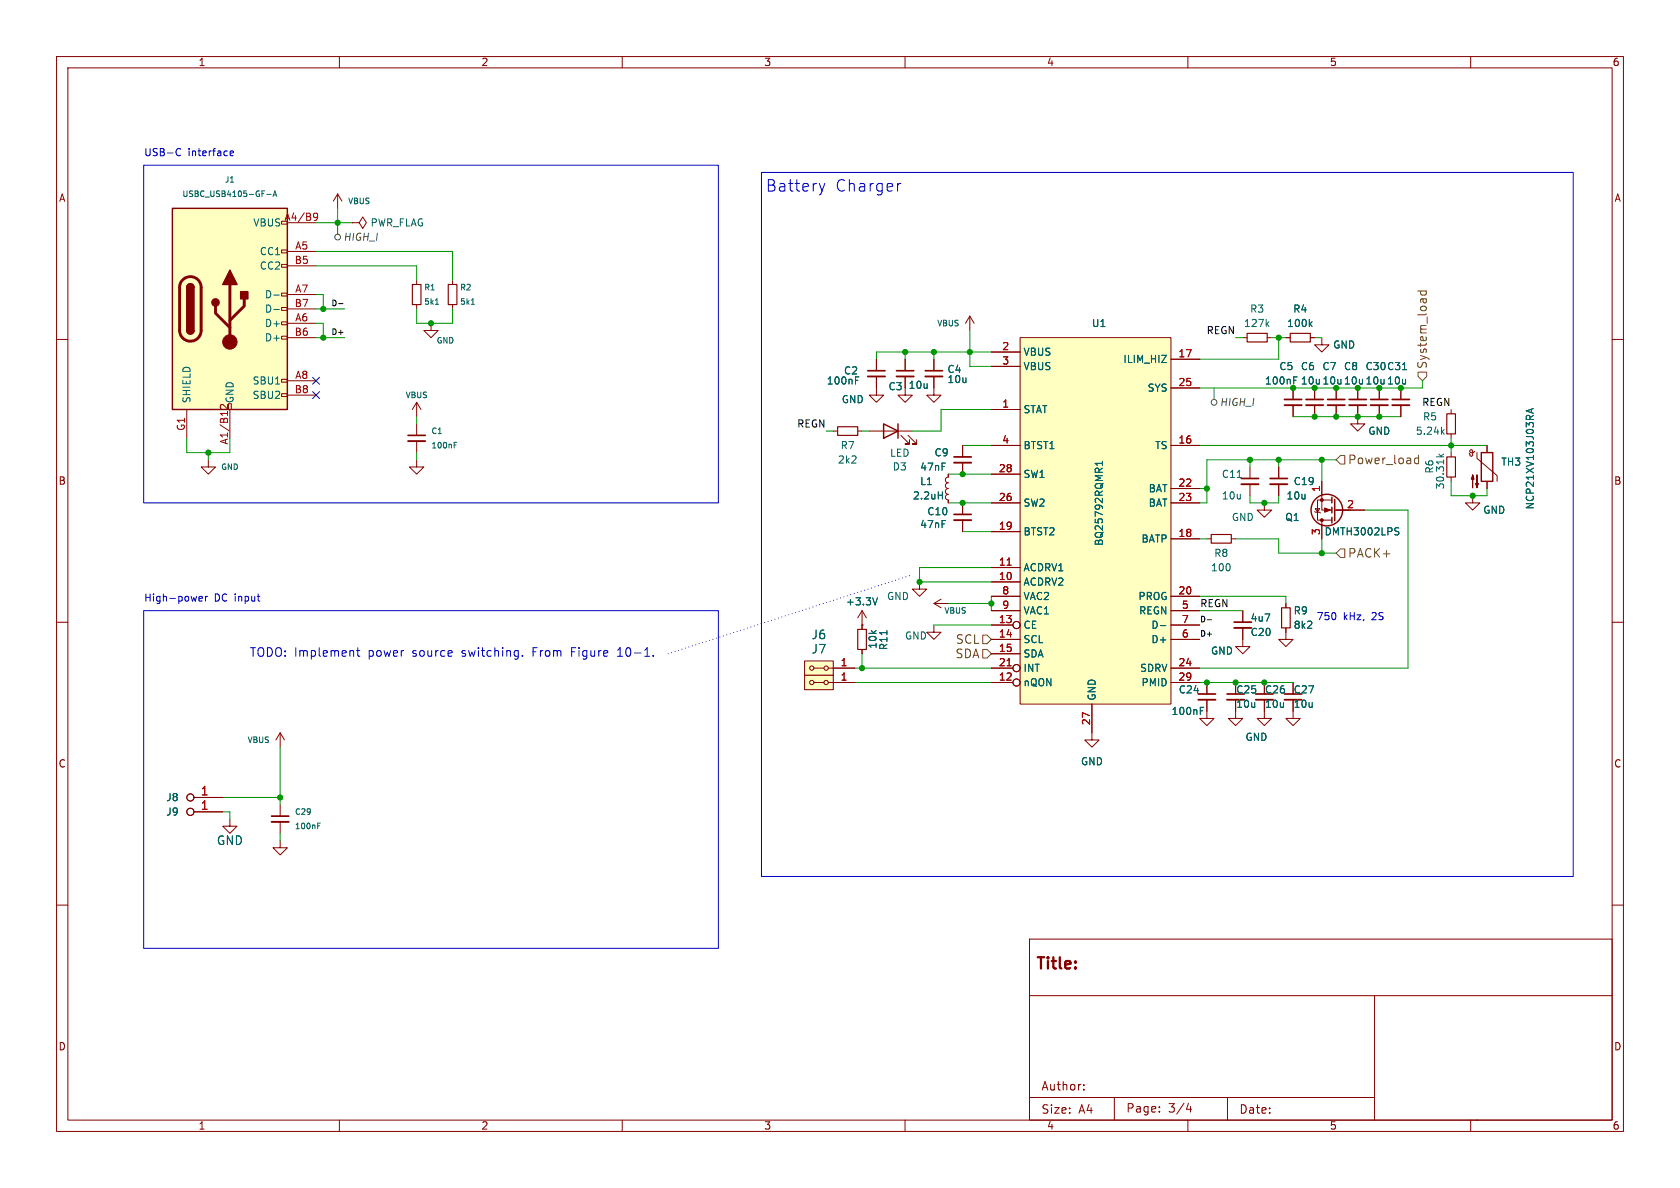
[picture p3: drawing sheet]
<svg xmlns="http://www.w3.org/2000/svg" width="297mm" height="210mm" viewBox="0 0 297 210" stroke-linecap="round" stroke-linejoin="round" font-family="sans-serif">
<g fill="none" stroke="#840000" stroke-width=".18">
<path d="M10 10h277v190h-277zM12 12h273v186h-273zM60 10v2M110 10v2M160 10v2M210 10v2M260 10v2M10 60h2M171.4 55.9l.8 1.3M171.4 55.9v2.5M171.4 55.9l-.7 1.3M285 60h2"/>
<path d="M147.3 76.2h.8M151.6 76.2h.8M153.7 76.2h7.6M154.9 66.5v3.4h1.3l-1.3 1.2-1.2-1.2h1.2M154.9 63.5v2M159.3 77l1.5 1.5h-.8h.8v-.8M160 68.6v1.3h1.3l-1.3 1.2-1.3-1.2h1.3M160.5 77l1.6 1.5h-.8h.8v-.8M165.1 63.5v2M165.1 66.5v2.1M170.2 78.7v2.1M36.8 81.3v1.3h1.3l-1.3 1.2-1.2-1.2h1.2"/>
<path d="M167.6 83.8v.5l-.3 .2-.2 .3 .2 .4 .3 .2h-.3l-.1 .3v.4l.4 .3-.3 .1-.2 .4 .2 .3 .3 .2-.3 .1-.2 .4 .2 .3 .3 .2v.5M170.2 81.8v2M170.2 88.9v2M170.2 91.9v2.1M10 110h2M162.6 102.9v1.2h1.2l-1.2 1.3-1.3-1.3h1.3M285 110h2M10 160h2M49.5 148.6v1.3h1.3l-1.3 1.2-1.2-1.2h1.2M285 160h2M182 166h103v32h-103zM182 176h103"/>
<path d="M243 176v22M60 198v2M110 198v2M160 198v2M182 194h61M191.6 192.6v.1M191.6 191.8v.1M197 194v4M205 196.5v.1M205 195.7v.1M210 198v2M210.1 195l-.4 1.1h1"/>
<path d="M210.5 195.6v1M217 194v4M260 198v2M261 198h.1"/>
</g>
<path d="M156.2 74.9l2.5 1.3-2.5 1.3zM158.7 74.9v2.6" fill="none" stroke="#840000" stroke-width=".25"/>
<path d="M153.4 66.5h3.1M163.6 66.5h3M168.7 91.9h3M168.7 81.8h3" fill="none" stroke="#840000" stroke-width=".33"/>
<path d="M153.4 65.5h3.1M163.6 65.5h3M168.7 90.9h3M168.7 80.8h3" fill="none" stroke="#840000" stroke-width=".3"/>
<path d="M148.1 75.4h3.5v1.6h-3.5z" fill="none" stroke="#840000" stroke-width=".2"/>
<path d="M151.2 67.2h.5M165.9 87.5h.7M166.6 86.9v1.3" fill="none" stroke="#006464" stroke-width=".18"/>
<path d="M30.5 36.8h20.3v35.6h-20.3z" fill="#ffffc2"/>
<g fill="none" stroke="#840000" stroke-width=".18">
<path d="M50.8 39.4h5.1M59.7 34.3l-.8 1.3M59.7 34.3v2.5M59.7 34.3l.8 1.3M62.2 39.4h1.3l.6-1 .7 1-.7 1-.6-1M62.2 39.4h.1M49.8 59.4h1v.5h-1zM49.8 56.9h1v.5h-1zM49.8 54.4h1v.5h-1zM49.8 51.8h1v.5h-1zM49.8 46.7h1v.5h-1zM49.8 44.2h1v.5h-1z"/>
<path d="M50.8 44.5h5.1M50.8 57.2h5.1M50.8 52.1h5.1M50.8 47h5.1M50.8 59.7h5.1M50.8 54.6h5.1M33 72.4v5.1M40.4 71.4h.5v1h-.5zM40.6 72.4v5.1M49.8 69.6h1v.5h-1zM49.8 67.1h1v.5h-1zM50.8 67.3h5.1"/>
<path d="M50.8 69.9h5.1M73.7 74.9v2.1M73.7 78v2M73.7 81.3v1.3h1.2l-1.2 1.2-1.3-1.2h1.3M152.4 110.5v.8M152.4 114.8v.8M49.5 129.5l.8 1.3M49.5 129.5v2.6M49.5 129.5l-.7 1.3"/>
</g>
<path d="M30.5 36.8h20.3v35.6h-20.3zM33 58.4a.64 .64 0 0 0 .7 .7 .64 .64 0 0 0 .6-.7M33 50.8a.64 .64 0 0 1 .7-.6 .64 .64 0 0 1 .6 .6" fill="none" stroke="#840000" stroke-width=".25"/>
<path d="M32.3 49.5a1.9 1.9 0 0 1 2.1-.5 1.9 1.9 0 0 1 1.2 1.8v7.6a1.91 1.91 0 0 1-1.9 1.9 1.91 1.91 0 0 1-2-1.9l.1-7.7 .1-.7zM38.1 54.1v1.3l2.5 2.5M40.6 50.3v10.2M43.2 52.8v1.3l-2.6 2.5" fill="none" stroke="#840000" stroke-width=".51"/>
<g fill="#840000" stroke="#840000" stroke-width=".25">
<path d="M33 58.4h1.3a.64 .64 0 0 1-.6 .7 .64 .64 0 0 1-.7-.7z"/>
<path d="M33 50.8h1.3v7.6h-1.3z"/>
<path d="M33.2 50.4a.64 .64 0 0 1 .7-.2 .64 .64 0 0 1 .4 .6h-1.3z"/>
<path d="M40.6 47.8l1.3 2.5h-2.5z"/>
<path d="M42.5 51.6h1.3v1.2h-1.3z"/>
<circle cx="38.1" cy="53.5" r=".63"/>
</g>
<circle cx="40.6" cy="60.5" r="1.27" fill="#840000" stroke="#840000" stroke-width=".18"/>
<path d="M55.5 37.8l.2-.1 .4 .1a.84 .84 0 0 1-.3 1.2h-.3M56.2 38.2l-.3 .3-.4-.2M40.2 71.5v.8l-.9-.8-.3 .3 .1 .4" fill="none" stroke="#a90000" stroke-width=".18"/>
<path d="M47.2 34.4h.7M48.3 34.7l.3-1 .3 1M48.4 34.5h.4M48.4 52.2h1M48.4 54.7h1M80.3 78.7h.3M80.3 78.2h.5M156.8 111.5v.7" fill="none" stroke="#006464" stroke-width=".18"/>
<path d="M72.1 78h3.1" fill="none" stroke="#840000" stroke-width=".33"/>
<path d="M72.1 77h3.1" fill="none" stroke="#840000" stroke-width=".3"/>
<path d="M151.6 111.3h1.6v3.5h-1.6z" fill="none" stroke="#840000" stroke-width=".2"/>
<path d="M142.2 116.8h5.1v2.6h-5.1z" fill="#ffffc2"/>
<g fill="none" stroke="#840000" stroke-width=".18">
<path d="M219.7 59.7h.8M224 59.7h.8M142.2 116.8h5.1v2.6h-5.1zM143.9 118.1h1.8M146.4 118.1h4.7"/>
<circle cx="143.5" cy="118.1" r=".38"/>
<circle cx="146.1" cy="118.1" r=".38"/>
</g>
<path d="M220.5 58.9h3.5v1.6h-3.5z" fill="none" stroke="#840000" stroke-width=".2"/>
<path d="M224 57.2l.3 .5M224.3 56.9l-.4 .5" fill="none" stroke="#006464" stroke-width=".18"/>
<path d="M142.2 119.4h5.1v2.5h-5.1z" fill="#ffffc2"/>
<g fill="none" stroke="#840000" stroke-width=".18">
<path d="M142.2 119.4h5.1v2.5h-5.1zM143.9 120.7h1.8M146.4 120.7h4.7"/>
<circle cx="143.5" cy="120.7" r=".38"/>
<circle cx="146.1" cy="120.7" r=".38"/>
</g>
<path d="M180.3 59.7h26.7v64.8h-26.7z" fill="#ffffc2"/>
<g fill="none" stroke="#840000" stroke-width=".18">
<path d="M73.7 49.5v.8M73.7 53.8v.8M76.2 57.2v1.2h1.3l-1.3 1.3-1.3-1.3h1.3M80 49.5v.8M80 53.8v.8M180.3 59.7h26.7v64.8h-26.7zM227.3 59.7h.8M231.6 59.7h.8M233.7 59.7v1.3h1.2l-1.2 1.2-1.3-1.2h1.3M73.7 71.1l-.8 1.3M73.7 71.1v2.6M73.7 71.1l.7 1.3"/>
<path d="M154.9 63.5v2M154.9 66.5v2.1M160 63.5v2M160 66.5v2.1M165.1 66.5v3.4h1.3l-1.3 1.2-1.3-1.2h1.3M165.1 63.5v2M170.2 78.7v2.1M175.3 72.4h5M175.3 78.7h5M175.3 62.2h5M175.3 64.8h5M207 78.7h5.1"/>
<path d="M207 63.5h5.1M207 68.6h5.1M228.6 68.6v2M228.6 71.6v2.1M232.4 68.6v2M232.4 71.6v2.1M236.2 68.6v2M236.2 71.6v2.1M240 71.6v3.3h1.3l-1.3 1.3-1.2-1.3h1.2M240 68.6v2M243.8 68.6v2M243.8 71.6v2.1"/>
<path d="M247.6 68.6v2M247.6 71.6v2.1M256.5 72.4v.8M256.5 76.7v.8M260.7 79.8l-.3 .2h-.3l-.2-.1v-.3l.2-.1 .2 .2v.7l-.1 .2h-.3l-.2-.5M262.9 78.7v1.3M167.6 83.8v.5M167.6 88.4v.5M170.2 81.8v2M170.2 88.9v2M170.2 91.9v2.1M175.3 94h5"/>
<path d="M175.3 88.9h5M175.3 83.8h5M207 95.3h5.1M207 86.4h5.1M207 88.9h5.1M213.4 95.3h.7M217.7 95.3h.7M221 82.6v2M221 85.6v2M223.5 88.9v1.3h1.3l-1.3 1.2-1.3-1.2h1.3M226.1 82.6v2M226.1 85.6v2"/>
<path d="M232.4 90.4l.1 .2h.8l.1 .1M232.5 89.9h.8l-.4 .7zM233.7 85.1v5.1h1.8M233.7 91.9v3.4M235.5 88.4h-2.6v3.5h2.6M236 90.2h5.3M256.5 80v.8M256.5 84.3v.8M260.3 87.6v1.3h1.3l-1.3 1.3-1.2-1.3h1.2M261.1 80v1l3.6 3.1v1M262.9 85.1v1.3M147.3 118.1h3.8"/>
<path d="M152.4 110.5h.1M152.4 108l-.8 1.2M152.4 108v3.3M152.4 114.8v.8M152.4 108l.8 1.2M165.1 110.5v1.3h-1.3l1.3 1.2 1.3-1.2h-1.3M165.1 106.7h2.5M165.1 106.7l1.3 .7M166.4 105.9l-1.3 .8M175.3 102.9h5M175.3 100.3h5M175.3 110.5h3.8"/>
<path d="M175.3 113h5M175.3 115.6h5M175.3 105.4h5M175.3 118.1h3.8M175.3 108h5M207 110.5h5.1M207 113h5.1M207 105.4h5.1M207 118.1h5.1M207 108h5.1M219.7 111v3.3h1.3l-1.3 1.3-1.3-1.3h1.3M219.7 108v2"/>
<path d="M227.3 111v2h1.3l-1.3 1.3-1.2-1.3h1.2M227.3 106.7v.7M147.3 120.7h3.8M175.3 120.7h3.8M193 124.5v6.3h1.3l-1.3 1.3-1.2-1.3h1.2M207 120.7h5.1M213.4 123.7v3.3h1.2l-1.2 1.3-1.3-1.3h1.3M213.4 120.7v2M218.4 125.7v1.3h1.3l-1.3 1.3-1.2-1.3h1.2M218.4 120.7v2M223.5 125.7v1.3h1.3l-1.3 1.3-1.3-1.3h1.3M223.5 120.7v2"/>
<path d="M228.6 125.7v1.3h1.3l-1.3 1.3-1.3-1.3h1.3M228.6 120.7v2M34.3 143.5h5.1M34.3 141h5.1M40.6 144.8v1.3h1.3l-1.3 1.2-1.2-1.2h1.2M49.5 142.2v2.1M49.5 145.3v2"/>
<circle cx="179.7" cy="110.5" r=".63"/>
<circle cx="179.7" cy="118.1" r=".63"/>
<circle cx="179.7" cy="120.6" r=".63"/>
<circle cx="33.7" cy="141" r=".63"/>
<circle cx="33.7" cy="143.5" r=".63"/>
</g>
<path d="M178 99.9h.8M178 117.7h.8" fill="none" stroke="#a90000" stroke-width=".18"/>
<g fill="none" stroke="#006464" stroke-width=".18">
<path d="M77 53.8h.5M83.3 53.8h.6M231.6 57.2l.4 .5M232 56.9l-.5 .5M151.2 67.2h.5M228.7 67.2h.4M228.7 66.6h.6M247.9 65.3h.8M255 76.3l.3 .5M255.3 75.9l-.5 .5M270.7 72.3v.6M271.1 72.2l-1.3 .4 1.3 .5"/>
<path d="M165.9 87.5h.7M166.6 86.9v1.3M194.9 81.6v.7M194.9 81.9h-1.3l.4 .4M218.7 84.4h.8M246.8 93.9l.4 .1 .1 .3-.2 .3h-.3M246.8 93.3h.5M254.4 80.3l.5 .5M255.2 80.3l-.5 .3M155.1 105.7l-.4 1.2M156.8 111.5v.7M205.1 110.6h1"/>
<path d="M212.2 125.6h.4M212.2 125h.6M56.2 146h.3M56.2 145.5h.4"/>
</g>
<g fill="none" stroke="#840000" stroke-width=".33">
<path d="M158.5 66.5h3M227.1 71.6h3M230.9 71.6h3M234.7 71.6h3M238.5 71.6h3.1M242.3 71.6h3.1M246.1 71.6h3.1M219.5 85.6h3M224.5 85.6h3.1M218.2 111h3M211.8 123.7h3.1M216.9 123.7h3.1"/>
<path d="M222 123.7h3M227.1 123.7h3M48 145.3h3.1"/>
</g>
<g fill="none" stroke="#840000" stroke-width=".3">
<path d="M158.5 65.5h3M227.1 70.6h3M230.9 70.6h3M234.7 70.6h3M238.5 70.6h3.1M242.3 70.6h3.1M246.1 70.6h3.1M219.5 84.6h3M224.5 84.6h3.1M218.2 110h3M211.8 122.7h3.1M216.9 122.7h3.1"/>
<path d="M222 122.7h3M227.1 122.7h3M48 144.3h3.1"/>
</g>
<path d="M72.9 50.3h1.5v3.5h-1.5zM79.2 50.3h1.6v3.5h-1.6zM228.1 58.9h3.5v1.6h-3.5zM255.8 73.2h1.5v3.5h-1.5zM214.1 94.5h3.6v1.5h-3.6zM255.8 80.8h1.5v3.5h-1.5zM226.6 107.4h1.5v3.6h-1.5z" fill="none" stroke="#840000" stroke-width=".2"/>
<g fill="none" stroke="#840000" stroke-width=".25">
<path d="M235.5 87.9v1M235.5 89.7v1M235.5 91.4v1.1M236 88.3v3.8M261.9 80h2v5.1h-2z"/>
<circle cx="234.6" cy="90.2" r="2.79"/>
</g>
<g fill="#840000" stroke="#840000" stroke-width=".18">
<path d="M234.2 89.8l1 .4-1 .4z"/>
<path d="M260.3 83.9l.3 .8h-.5l.2-.8v2.3z"/>
<path d="M261.1 83.9v2.3l-.2-.7h.5l-.3 .7z"/>
<circle cx="233.7" cy="88.4" r=".25"/>
<circle cx="233.7" cy="91.9" r=".25"/>
</g>
<g fill="none" stroke="#484848" stroke-width=".18">
<path d="M59.7 39.4v2M214.6 68.6v2"/>
<circle cx="59.7" cy="41.9" r=".51"/>
<circle cx="214.6" cy="71.1" r=".51"/>
</g>
<path d="M250.6 51.4h1.6M251.2 51.4l-.1 .5 .3 .3h.5l.2-.2v-.6M250.7 65.8h1.5v.7l-.7 .8-.8-.8zM237 80.5h.7v1.5h-.7l-.8-.7zM237 97h.7v1.6h-.7l-.8-.8zM250.8 80.5v1.5M250.8 81h-.5l-.2 .3v.4l.1 .2h.6M173.7 112.3h.8l.8 .7-.8 .8h-.8zM173.7 114.8h.8l.8 .8-.8 .7h-.8z" fill="none" stroke="#725600" stroke-width=".18"/>
<path d="M59.9 53.7h.7M213.4 109.6h.8" fill="none" stroke="#0f0f0f" stroke-width=".18"/>
<g fill="none" stroke="#0000c2" stroke-width=".18">
<path d="M25.4 29.2h101.6v59.7h-101.6zM31.4 26.3h.3l.2 .1M31.9 27.4l-.2 .1h-.3M40.7 27.1l.6-.1-.1-.3h-.3l-.2 .2v.6h.5M134.6 30.5h143.5v124.4h-143.5zM144.8 32.4l.5 1.4M145.3 33.8l-.2 .5M145.8 32.4l-.5 1.4M159.3 32.4l-.5 .2M25.4 108h101.6v59.6h-101.6zM35.2 105.8l.6-.1-.1-.2-.3-.1-.2 .2v.6h.5M36.3 105.4v.9"/>
<path d="M36.7 105.4l-.4 .3M63 115h.6M63.2 114.5v1.3l.4 .2M92.3 115.9v.1M109.2 116h.9M109.5 114.7l-.3 .2M115.5 115.9v.1"/>
</g>
<path d="M118.1 115.6l43.2-14" fill="none" stroke="#0000c2" stroke-width=".18" stroke-dasharray="0 .6"/>
<g fill="none" stroke="#009600" stroke-width=".18">
<path d="M55.9 39.4h6.3M59.7 36.8v2.6M55.9 59.7h5.1M55.9 47h17.8v2.5M55.9 57.2h1.2v2.5M55.9 52.1h1.2v2.5M55.9 44.5h24.1v5M55.9 54.6h5.1M73.7 54.6v2.6h6.3v-2.6M171.4 58.4v6.4h3.9M218.4 59.7h1.3M224.8 59.7h2.5"/>
<path d="M226.1 59.7v3.8h-14M232.4 59.7h1.3M33 77.5v2.5h7.6v-2.5M73.7 73.7v1.2M146 76.2h1.3M152.4 76.2h1.3M160 62.2v1.3M165.1 62.2v1.3M170.2 78.7h5.1M175.3 62.2h-20.4v1.3M175.3 72.4h-8.9v3.8h-5.1M212.1 78.7h50.8"/>
<path d="M228.6 73.7h19M251.5 67.3v1.3h-39.4M256.5 77.5v2.5M36.8 80v1.3M73.7 80v1.3M167.6 83.8h7.7M167.6 88.9h7.7M170.2 94h5.1M212.1 86.4h1.3M212.1 95.3h1.3M218.4 95.3h7.7v2.5h10.1M221 87.6v1.3h5.1v-1.3"/>
<path d="M221 81.3v1.3M226.1 81.3v1.3M233.7 81.3v3.8M233.7 95.3v2.5M236.2 81.3h-22.8v7.6h-1.3M241.3 90.2h7.6v27.9h-36.8M256.5 85.1v2.5h6.4v-1.2M151.1 118.1h24.2M152.4 115.6v2.5M165.1 110.5h10.2M167.6 106.7h7.7M175.3 100.3h-12.7v2.6h12.7"/>
<path d="M175.3 105.4v2.6M212.1 108h7.6M212.1 105.4h15.2v1.3M49.5 132.1v10.1M151.1 120.7h24.2M212.1 120.7h16.5M39.4 143.5h1.2v1.3M39.4 141h10.1M49.5 147.3v1.3"/>
</g>
<path d="M55.3 69.2l1.2 1.3M55.3 66.7l1.2 1.2M56.5 69.2l-1.2 1.3M56.5 66.7l-1.2 1.2" fill="none" stroke="#000084" stroke-width=".18"/>
<g fill="#009600" stroke="#009600" stroke-width=".18">
<circle cx="233.7" cy="97.8" r=".46"/>
<circle cx="218.4" cy="120.7" r=".46"/>
<circle cx="223.5" cy="120.7" r=".46"/>
<circle cx="213.4" cy="120.7" r=".46"/>
<circle cx="221" cy="81.3" r=".46"/>
<circle cx="213.4" cy="86.4" r=".46"/>
<circle cx="223.5" cy="88.9" r=".46"/>
<circle cx="76.2" cy="57.2" r=".46"/>
<circle cx="170.2" cy="83.8" r=".46"/>
<circle cx="170.2" cy="88.9" r=".46"/>
<circle cx="162.6" cy="102.9" r=".46"/>
<circle cx="160" cy="62.2" r=".46"/>
<circle cx="152.4" cy="118.1" r=".46"/>
<circle cx="165.1" cy="62.2" r=".46"/>
<circle cx="175.3" cy="106.7" r=".46"/>
<circle cx="171.4" cy="62.2" r=".46"/>
<circle cx="57.1" cy="54.6" r=".46"/>
<circle cx="59.7" cy="39.4" r=".46"/>
<circle cx="57.1" cy="59.7" r=".46"/>
<circle cx="236.2" cy="68.6" r=".46"/>
<circle cx="228.6" cy="68.6" r=".46"/>
<circle cx="232.4" cy="68.6" r=".46"/>
<circle cx="236.2" cy="73.7" r=".46"/>
<circle cx="240" cy="68.6" r=".46"/>
<circle cx="240" cy="73.7" r=".46"/>
<circle cx="226.1" cy="59.7" r=".46"/>
<circle cx="232.4" cy="73.7" r=".46"/>
<circle cx="36.8" cy="80" r=".46"/>
<circle cx="49.5" cy="141" r=".46"/>
<circle cx="243.8" cy="73.7" r=".46"/>
<circle cx="243.8" cy="68.6" r=".46"/>
<circle cx="247.6" cy="68.6" r=".46"/>
<circle cx="260.3" cy="87.6" r=".46"/>
<circle cx="256.5" cy="78.7" r=".46"/>
<circle cx="233.7" cy="81.3" r=".46"/>
<circle cx="226.1" cy="81.3" r=".46"/>
</g>
<g font-size="2.8" fill="#0000c2">
<text x="135.3" y="34">Battery</text>
<text x="147.6" y="34">Charger</text>
</g>
<text font-size="2.8" fill="#840000" x="183" y="171.9">Title:</text>
<g font-size="2.1" fill="#725600">
<text x="252.5" y="65.3" transform="rotate(-90 252.5 65.3)">System_load</text>
<text x="238.2" y="82.3">Power_load</text>
<text x="238.2" y="98.8">PACK+</text>
<text x="168.8" y="116.6">SDA</text>
<text x="168.9" y="114">SCL</text>
</g>
<g font-size="2.1" fill="#006464">
<text x="143.4" y="113.2">J6</text>
<text x="143.4" y="115.7">J7</text>
<text x="38.2" y="149.6">GND</text>
</g>
<g font-size="2.1" fill="#0000c2">
<text x="44.1" y="116.3">TODO: Implement</text>
<text x="65.1" y="116.3">power</text>
<text x="73.1" y="116.3">source</text>
<text x="81.9" y="116.3">switching.</text>
<text x="94.6" y="116.3">From</text>
<text x="101.5" y="116.3">Figure</text>
<text x="109.9" y="116.3">10-1.</text>
</g>
<g font-size="2.1" fill="#a90000">
<text x="35.4" y="143.3">1</text>
<text x="35.4" y="140.7">1</text>
</g>
<g font-size="2.1" fill="#840000">
<text x="184" y="193">Author:</text>
<text x="184" y="197.1">Size:</text>
<text x="190.7" y="197.1">A4</text>
<text x="199" y="196.9">Page:</text>
<text x="206.5" y="196.9">3/4</text>
<text x="219" y="197.1">Date:</text>
</g>
<g font-size="1.8" fill="#840000">
<text x="35" y="11.9">1</text>
<text x="85" y="11.9">2</text>
<text x="135" y="11.9">3</text>
<text x="185" y="11.9">4</text>
<text x="235" y="11.9">5</text>
<text x="285" y="11.9">6</text>
<text x="10.3" y="35.9">A</text>
<text x="285.3" y="35.9">A</text>
<text x="10.3" y="85.9">B</text>
<text x="285.3" y="85.9">B</text>
<text x="218.4" y="125.3">10u</text>
<text x="223.5" y="125.3">10u</text>
<text x="228.6" y="125.3">10u</text>
<text x="10.3" y="135.9">C</text>
<text x="285.3" y="135.9">C</text>
<text x="10.3" y="185.9">D</text>
<text x="285.3" y="185.9">D</text>
<text x="35" y="199.9">1</text>
<text x="85" y="199.9">2</text>
<text x="135" y="199.9">3</text>
<text x="185" y="199.9">4</text>
<text x="235" y="199.9">5</text>
<text x="285" y="199.9">6</text>
</g>
<g font-size="1.8" fill="#0000c2">
<text x="25.4" y="27.7">USB-C</text>
<text x="33.2" y="27.7">interface</text>
<text x="25.4" y="106.4">High-power</text>
<text x="37.9" y="106.4">DC input</text>
<text x="232.7" y="109.8">750</text>
<text x="237.5" y="109.8">kHz,</text>
<text x="242.6" y="109.8">2S</text>
</g>
<g font-size="1.8" fill="#006464">
<text x="44.7" y="40.2">VBUS</text>
<text x="65.4" y="40.2">PWR_FLAG</text>
<text x="45.8" y="45.3">CC1</text>
<text x="45.8" y="47.9">CC2</text>
<text x="46.7" y="52.9">D-</text>
<text x="46.7" y="58">D+</text>
<text x="46.7" y="55.5">D-</text>
<text x="192.9" y="58">U1</text>
<text x="219.8" y="58">127k</text>
<text x="220.9" y="55.5">R3</text>
<text x="227.4" y="58">100k</text>
<text x="228.5" y="55.5">R4</text>
<text x="46.7" y="60.6">D+</text>
<text x="180.8" y="63.1">VBUS</text>
<text x="180.8" y="65.6">VBUS</text>
<text x="198.5" y="64.4">ILIM_HIZ</text>
<text x="226.1" y="65.6">C5</text>
<text x="229.9" y="65.6">C6</text>
<text x="233.7" y="65.6">C7</text>
<text x="235.6" y="61.8">GND</text>
<text x="237.5" y="65.6">C8</text>
<text x="241.3" y="65.6">C30 C31</text>
<text x="33.9" y="71.4" transform="rotate(-90 33.9 71.4)">SHIELD</text>
<text x="41.5" y="71.4" transform="rotate(-90 41.5 71.4)">GND</text>
<text x="44.6" y="68.2">SBU1</text>
<text x="44.6" y="70.7">SBU2</text>
<text x="146.1" y="68.2">100nF</text>
<text x="148.7" y="71.5">GND</text>
<text x="149.1" y="66.4">C2</text>
<text x="157" y="69.2">C3</text>
<text x="160.5" y="68.9">10u</text>
<text x="167.4" y="66.1">C4</text>
<text x="167.4" y="67.9">10u</text>
<text x="202.8" y="69.4">SYS</text>
<text x="223.5" y="68.2">100nF</text>
<text x="229.9" y="68.2">10u 10u 10u 10u 10u</text>
<text x="180.8" y="73.3">STAT</text>
<text x="241.8" y="77.1">GND</text>
<text x="250.2" y="77.1">5.24k</text>
<text x="251.5" y="74.5">R5</text>
<text x="148" y="82.1">2k2</text>
<text x="148.5" y="79.6">R7</text>
<text x="157.2" y="80.9">LED</text>
<text x="157.7" y="83.4">D3</text>
<text x="162.6" y="83.4">47nF</text>
<text x="165.1" y="80.9">C9</text>
<text x="180.8" y="79.6">BTST1</text>
<text x="204.1" y="79.6">TS</text>
<text x="253.6" y="83.8" transform="rotate(-90 253.6 83.8)">R6</text>
<text x="265.3" y="82.5">TH3</text>
<text x="161.3" y="88.5">2.2uH</text>
<text x="162.6" y="86">L1</text>
<text x="180.8" y="89.8">SW2</text>
<text x="180.8" y="84.7">SW1</text>
<text x="203" y="87.2">BAT</text>
<text x="203" y="89.8">BAT</text>
<text x="215.9" y="84.7">C11</text>
<text x="215.9" y="88.5">10u</text>
<text x="227.3" y="88.5">10u</text>
<text x="228.6" y="86">C19</text>
<text x="255.5" y="86.6" transform="rotate(-90 255.5 86.6)">30.31k</text>
<text x="162.6" y="93.6">47nF</text>
<text x="163.8" y="91.3">C10</text>
<text x="180.8" y="94.8">BTST2</text>
<text x="217.7" y="92.3">GND</text>
<text x="227.1" y="92.3">Q1</text>
<text x="234.1" y="94.8">DMTH3002LPS</text>
<text x="262.1" y="91">GND</text>
<text x="271.4" y="90.2" transform="rotate(-90 271.4 90.2)">NCP21XV103J03RA</text>
<text x="180.8" y="101.2">ACDRV1</text>
<text x="195.2" y="96.6" transform="rotate(-90 195.2 96.6)">BQ25792RQMR1</text>
<text x="201.7" y="96.1">BATP</text>
<text x="214" y="101.2">100</text>
<text x="214.6" y="98.7">R8</text>
<text x="149.5" y="107.2">+3.3V</text>
<text x="156.7" y="106.3">GND</text>
<text x="180.8" y="103.7">ACDRV2</text>
<text x="180.8" y="106.3">VAC2</text>
<text x="201.2" y="106.3">PROG</text>
<text x="159.9" y="113.3">GND</text>
<text x="180.8" y="111.4">CE</text>
<text x="180.8" y="113.9">SCL</text>
<text x="180.8" y="108.8">VAC1</text>
<text x="201.3" y="108.8">REGN</text>
<text x="203.5" y="113.9">D+</text>
<text x="203.5" y="111.4">D-</text>
<text x="221" y="112.6">C20</text>
<text x="221" y="110.1">4u7</text>
<text x="228.6" y="108.8">R9</text>
<text x="228.6" y="111.4">8k2</text>
<text x="155.2" y="114.8" transform="rotate(-90 155.2 114.8)">10k</text>
<text x="157.1" y="115" transform="rotate(-90 157.1 115)">R11</text>
<text x="180.8" y="116.4">SDA</text>
<text x="180.8" y="119">INT</text>
<text x="201.5" y="119">SDRV</text>
<text x="214" y="115.9">GND</text>
<text x="180.8" y="121.5">nQON</text>
<text x="193.9" y="124" transform="rotate(-90 193.9 124)">GND</text>
<text x="201.7" y="121.5">PMID</text>
<text x="208.3" y="122.8">C24</text>
<text x="218.4" y="122.8">C25</text>
<text x="223.5" y="122.8">C26</text>
<text x="228.6" y="122.8">C27</text>
<text x="207" y="126.6">100nF</text>
<text x="220.1" y="131.2">GND</text>
<text x="191" y="135.5">GND</text>
<text x="29.3" y="141.8">J8</text>
<text x="29.3" y="144.4">J9</text>
</g>
<g font-size="1.8" fill="#a90000">
<text x="50.2" y="39.1">A4/B9</text>
<text x="52" y="46.7">B5</text>
<text x="52.1" y="44.2">A5</text>
<text x="52.1" y="51.8">A7</text>
<text x="52" y="59.4">B6</text>
<text x="52" y="54.4">B7</text>
<text x="52.1" y="56.9">A6</text>
<text x="177.1" y="62">2</text>
<text x="177.1" y="64.5">3</text>
<text x="208.2" y="63.2">17</text>
<text x="52" y="69.6">B8</text>
<text x="52.1" y="67.1">A8</text>
<text x="208.2" y="68.3">25</text>
<text x="32.8" y="76.3" transform="rotate(-90 32.8 76.3)">G1</text>
<text x="177.1" y="72.1">1</text>
<text x="40.4" y="78.7" transform="rotate(-90 40.4 78.7)">A1/B12</text>
<text x="176.5" y="83.6">28</text>
<text x="177.1" y="78.5">4</text>
<text x="208.2" y="78.5">16</text>
<text x="176.5" y="88.6">26</text>
<text x="208.2" y="86.1">22</text>
<text x="208.2" y="88.6">23</text>
<text x="233.4" y="87.1" transform="rotate(-90 233.4 87.1)">1</text>
<text x="238.1" y="89.9">2</text>
<text x="176.5" y="93.7">19</text>
<text x="208.2" y="95">18</text>
<text x="233.4" y="94.7" transform="rotate(-90 233.4 94.7)">3</text>
<text x="176.5" y="100.1">11</text>
<text x="176.5" y="102.6">10</text>
<text x="177.1" y="105.2">8</text>
<text x="177.1" y="107.7">9</text>
<text x="208.2" y="105.2">20</text>
<text x="208.8" y="107.7">5</text>
<text x="176.5" y="110.2">13</text>
<text x="176.5" y="112.8">14</text>
<text x="208.8" y="112.8">6</text>
<text x="208.8" y="110.2">7</text>
<text x="148.5" y="117.9">1</text>
<text x="176.5" y="115.3">15</text>
<text x="176.5" y="117.9">21</text>
<text x="208.2" y="117.9">24</text>
<text x="148.5" y="120.4">1</text>
<text x="176.5" y="120.4">12</text>
<text x="208.2" y="120.4">29</text>
<text x="192.8" y="128.3" transform="rotate(-90 192.8 128.3)">27</text>
</g>
<g font-size="1.8" fill="#484848">
<text x="60.7" y="42.8">HIGH_I</text>
<text x="215.6" y="72">HIGH_I</text>
</g>
<g font-size="1.8" fill="#0f0f0f">
<text x="213.2" y="59.2">REGN</text>
<text x="251.3" y="71.9">REGN</text>
<text x="140.8" y="75.7">REGN</text>
<text x="212.1" y="107.4">REGN</text>
</g>
<g font-size="1.4" fill="#006464">
<text x="32.1" y="35">USBC_USB4105-GF-A</text>
<text x="39.7" y="32.5">J1</text>
<text x="61.4" y="36.3">VBUS</text>
<text x="74.9" y="51.5">R1</text>
<text x="81.2" y="51.5">R2</text>
<text x="74.9" y="54.1">5k1</text>
<text x="81.2" y="54.1">5k1</text>
<text x="165.6" y="57.9">VBUS</text>
<text x="77.1" y="60.9">GND</text>
<text x="71.6" y="70.6">VBUS</text>
<text x="76.2" y="76.9">C1</text>
<text x="39" y="83.3">GND</text>
<text x="76.2" y="79.5">100nF</text>
<text x="166.9" y="108.7">VBUS</text>
<text x="43.7" y="131.5">VBUS</text>
<text x="52" y="144.2">C29</text>
<text x="52" y="146.8">100nF</text>
</g>
<g font-size="1.4" fill="#0f0f0f">
<text x="58.5" y="59.3">D+</text>
<text x="58.5" y="54.2">D-</text>
<text x="212.1" y="112.6">D+</text>
<text x="212.1" y="110.1">D-</text>
</g>
</svg>
